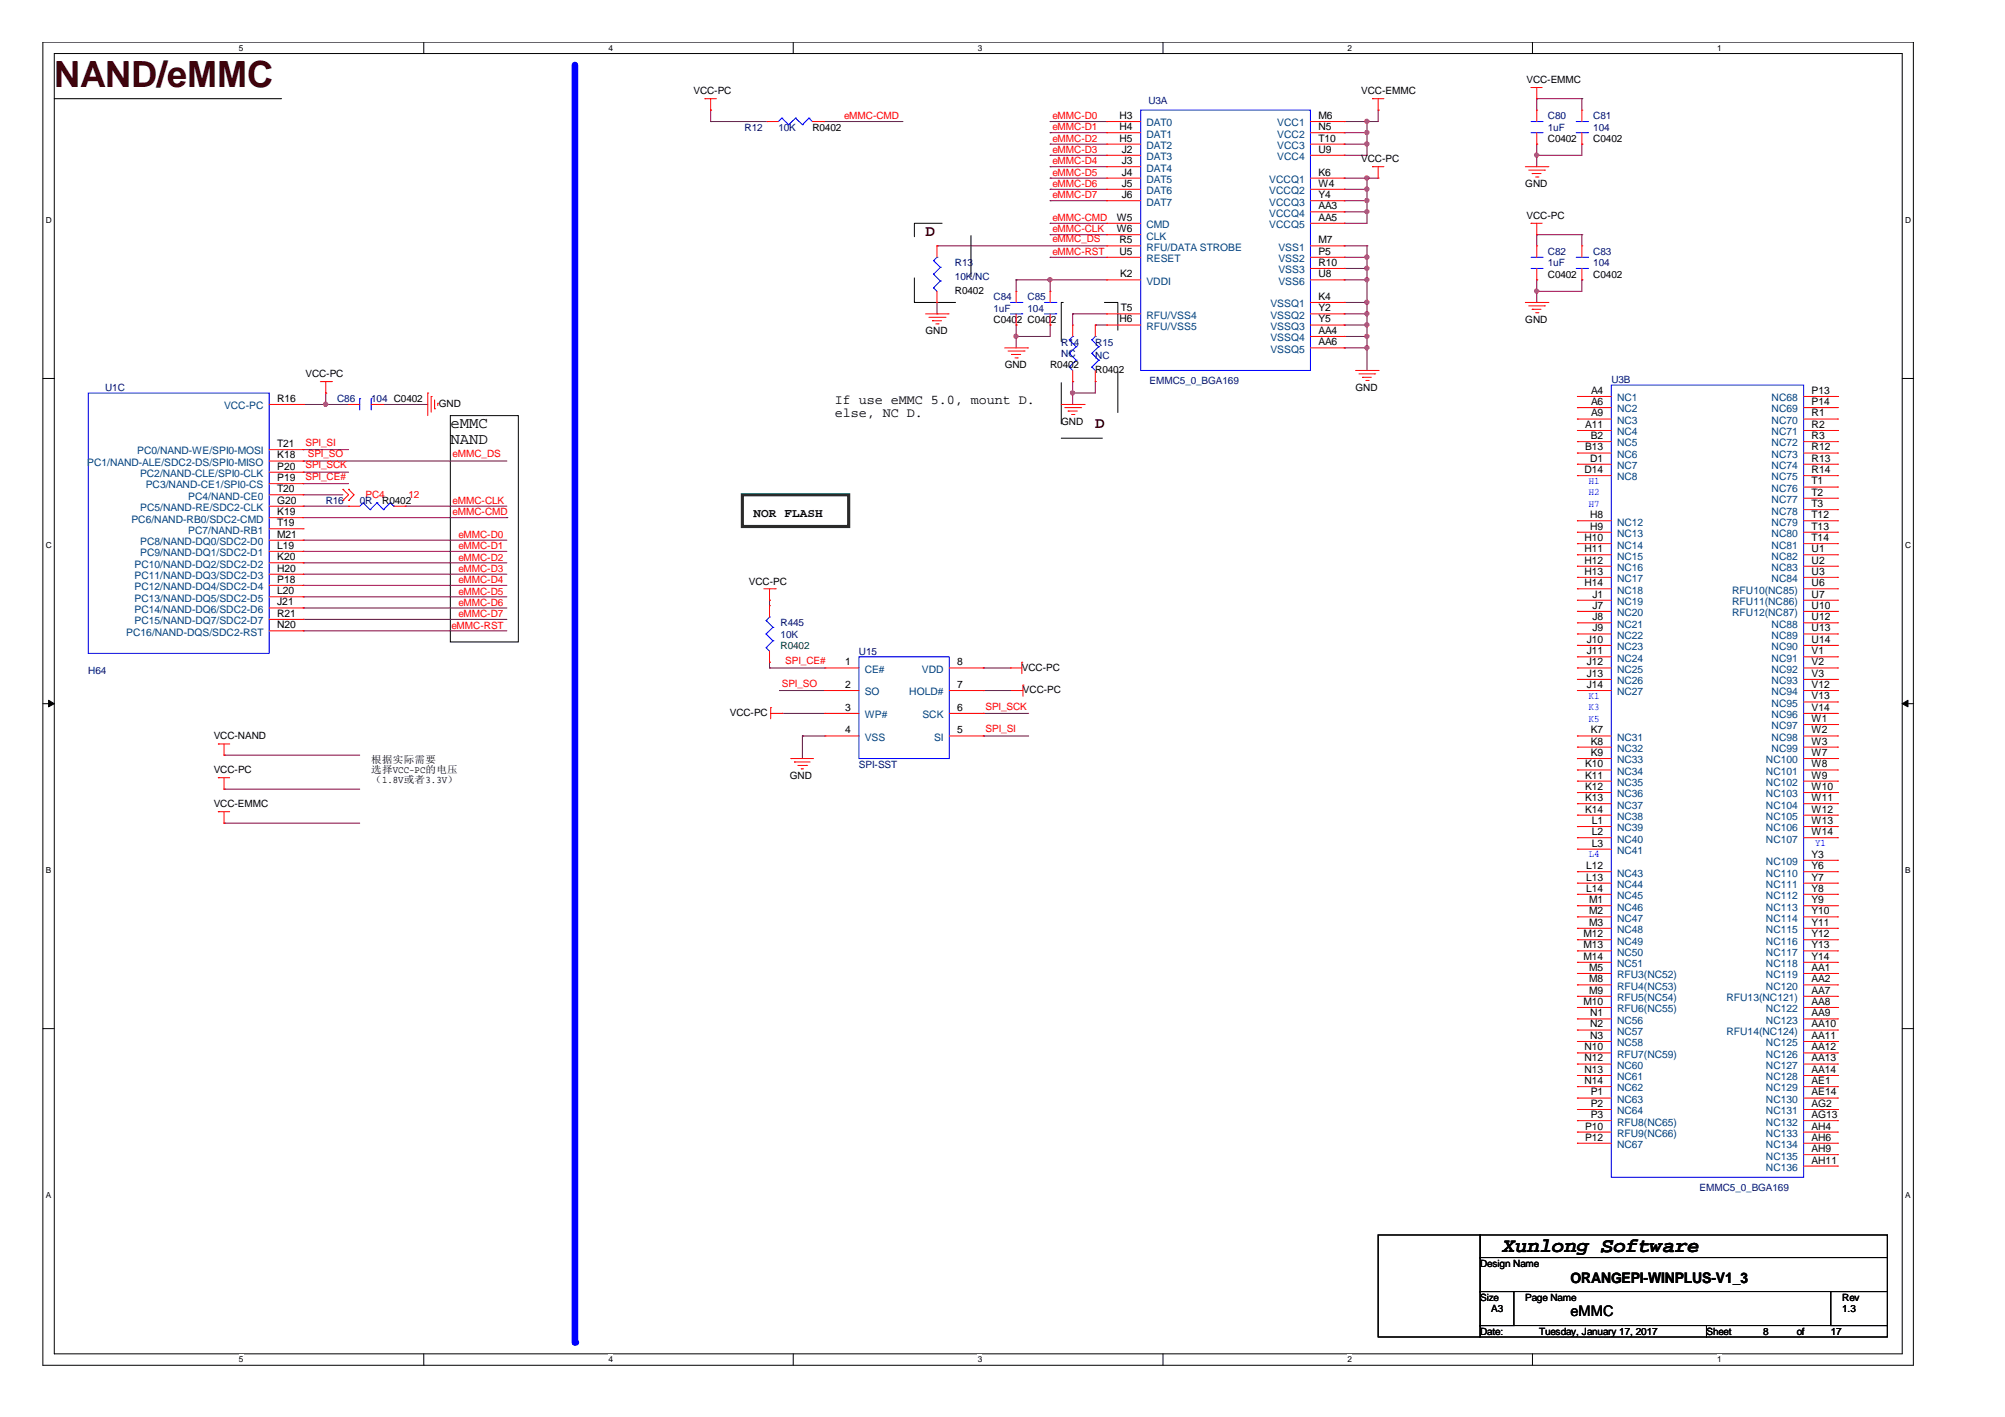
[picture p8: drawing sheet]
<svg xmlns="http://www.w3.org/2000/svg" width="297mm" height="210mm" viewBox="0 0 297 210" stroke-linecap="round" stroke-linejoin="round" font-family="sans-serif">
<path d="M6.3 6.2h277.2v196h-277.2zM8 7.9h273.8v192.6h-273.8z" fill="none" stroke="#000" stroke-width=".15"/>
<g fill="#fff">
<path d="M35.4 6.4h.6v1.4h-.6z"/>
<path d="M35.4 200.7h.6v1.4h-.6z"/>
</g>
<path d="M62.8 6.2v1.7M62.8 200.5v1.7" fill="none" stroke="#000" stroke-width=".15"/>
<g fill="#fff">
<path d="M90.1 6.4h.7v1.4h-.7z"/>
<path d="M90.1 200.7h.7v1.4h-.7z"/>
</g>
<path d="M117.5 6.2v1.7M117.5 200.5v1.7" fill="none" stroke="#000" stroke-width=".15"/>
<g fill="#fff">
<path d="M144.9 6.4h.6v1.4h-.6z"/>
<path d="M144.9 200.7h.6v1.4h-.6z"/>
</g>
<path d="M172.3 6.2v1.7M172.3 200.5v1.7" fill="none" stroke="#000" stroke-width=".15"/>
<g fill="#fff">
<path d="M199.6 6.4h.7v1.4h-.7z"/>
<path d="M199.6 200.7h.7v1.4h-.7z"/>
</g>
<path d="M227 6.2v1.7M227 200.5v1.7" fill="none" stroke="#000" stroke-width=".15"/>
<g fill="#fff">
<path d="M254.4 6.4h.6v1.4h-.6z"/>
<path d="M254.4 200.7h.6v1.4h-.6z"/>
<path d="M6.8 31.9h.8v1.4h-.8z"/>
<path d="M282.2 31.9h.9v1.4h-.9z"/>
<path d="M6.8 80.1h.8v1.4h-.8z"/>
<path d="M282.2 80.1h.9v1.4h-.9z"/>
</g>
<path d="M6.3 56.1h1.7M281.8 56.1h1.7" fill="none" stroke="#000" stroke-width=".15"/>
<g fill="#fff">
<path d="M6.8 128.2h.7v1.4h-.7z"/>
<path d="M282.2 128.2h.8v1.4h-.8z"/>
</g>
<path d="M6.3 104.2h1.7M281.8 104.2h1.7" fill="none" stroke="#000" stroke-width=".15"/>
<g fill="#000" stroke="#000" stroke-width=".15">
<path d="M7.2 103.7l.8 .5-.8 .5z" fill-rule="evenodd"/>
<path d="M281.8 104.2l.9-.5v1z" fill-rule="evenodd"/>
</g>
<g fill="#fff">
<path d="M6.8 176.4h.7v1.4h-.7z"/>
<path d="M282.2 176.4h.8v1.4h-.8z"/>
</g>
<path d="M6.3 152.4h1.7M281.8 152.4h1.7" fill="none" stroke="#000" stroke-width=".15"/>
<path d="M85.2 9.6v189.3" fill="none" stroke="#00f" stroke-width=".97"/>
<circle cx="85.2" cy="198.9" r=".49" fill="#00f"/>
<path d="M8 14.6h33.6M41.6 14.6h.1M66.7 61.6h10.1v33.5h-10.1zM204.2 182.9h15.1v15.1h-15.1zM219.3 182.9h60.3v3.4h-60.3zM219.3 186.3h60.3v5h-60.3zM219.3 191.3h5v5.1h-5zM219.3 196.4h33.5v1.6h-33.5zM252.8 196.4h26.8v1.6h-26.8zM271.2 191.3h8.4v5.1h-8.4z" fill="none" stroke="#000" stroke-width=".15"/>
<path d="M135.5 33.1h8.3v11.7h-8.3zM157.2 44.8h8.4v20.1h-8.4z" fill="none" stroke="#000" stroke-width=".15" stroke-dasharray="6.1 6.1"/>
<path d="M110 73.3h15.7v4.7h-15.7z" fill="none" stroke="#008000" stroke-width=".47"/>
<g fill="none" stroke="#800040" stroke-width=".15">
<path d="M105.3 16.3h.1M105.3 18h.1M105.3 18h8.4M105.3 16.3v1.7M122 18h.1M122 18h11.8M155.6 18h.1M155.6 19.7h.1M155.6 18h8.4M155.6 19.7h8.4M199.1 18h.1M199.1 19.7h.1"/>
<path d="M199.1 19.7h3.4M202.5 18h.1M202.5 19.7h.1M202.5 18v5h-3.4M204.2 16.3h.1M204.2 16.3v1.7h-5.1M227.7 14.6h.1M227.7 14.6v1.7M227.7 14.6h6.7M234.4 14.6h.1M234.4 14.6v1.7M138.8 36.4h.1"/>
<path d="M138.8 36.4h25.2M155.6 21.4h.1M155.6 23h.1M155.6 24.7h.1M155.6 26.4h.1M155.6 28h.1M155.6 29.7h.1M155.6 33.1h.1M155.6 34.8h.1M155.6 38.1h.1M155.6 34.8h8.4M155.6 21.4h8.4"/>
<path d="M155.6 23h8.4M155.6 28h8.4M155.6 29.7h8.4M155.6 33.1h8.4M155.6 38.1h8.4M155.6 24.7h8.4M155.6 26.4h8.4M199.1 21.4h.1M199.1 23h.1M199.1 28h.1M199.1 29.7h.1M199.1 31.4h.1"/>
<path d="M199.1 33.1h.1M199.1 36.4h.1M199.1 38.1h.1M199.1 39.8h.1M199.1 26.4h.1M199.1 21.4h3.4M199.1 28h3.4M199.1 29.7h3.4M199.1 31.4h3.4M199.1 36.4h3.4M199.1 38.1h3.4M199.1 39.8h3.4"/>
<path d="M199.1 26.4h5.1M202.5 21.4h.1M202.5 26.4h.1M202.5 28h.1M202.5 29.7h.1M202.5 31.4h.1M202.5 36.4h.1M202.5 39.8h.1M202.5 38.1h.1M202.5 26.4v6.7h-3.4M202.5 36.4v18.5M227.7 34.8h.1"/>
<path d="M227.7 23h.1M227.7 21.4h.1M227.7 21.4v3.3M227.7 34.8v1.6M227.7 34.8h6.7M234.4 34.8h.1M234.4 21.4h.1M234.4 21.4v1.6h-6.7M234.4 34.8v1.6M44.9 59.9h.1M44.9 59.9h6.7M48.3 59.9h.1"/>
<path d="M48.3 58.2h.1M48.3 58.2v1.7M56.6 59.9h.1M56.6 59.9h6.8M138.8 46.5h.1M138.8 44.8v1.7M150.5 49.8h.1M150.5 48.1h.1M150.5 41.5h.1M150.5 41.5h13.5M150.5 41.5v1.7M150.5 48.1v3.4"/>
<path d="M155.6 41.5h.1M155.6 48.1h.1M155.6 48.1v1.7h-5.1M155.6 41.5v1.7M158.9 46.5h.1M158.9 58.2h.1M158.9 56.5h.1M158.9 46.5h5.1M158.9 46.5v1.6M158.9 56.5v3.4M162.3 48.1h.1M162.3 56.5h.1"/>
<path d="M162.3 48.1h1.7M162.3 56.5v1.7h-3.4M199.1 41.5h.1M199.1 44.8h.1M199.1 46.5h.1M199.1 48.1h.1M199.1 49.8h.1M199.1 51.5h.1M199.1 41.5h3.4M199.1 44.8h3.4M199.1 46.5h3.4M199.1 48.1h3.4"/>
<path d="M199.1 49.8h3.4M199.1 51.5h3.4M202.5 51.5h.1M202.5 41.5h.1M202.5 49.8h.1M202.5 46.5h.1M202.5 48.1h.1M202.5 44.8h.1M227.7 43.2h.1M227.7 41.5h.1M227.7 41.5v3.3M234.4 41.5h.1"/>
<path d="M234.4 41.5v1.7h-6.7M44.9 68.3h.1M44.9 75h.1M44.9 73.3h.1M44.9 66.6h.1M44.9 69.9h.1M44.9 71.6h.1M44.9 68.3h30.2M44.9 75h6.7M44.9 76.7h30.2M44.9 73.3h5.9M44.9 66.6h6.7"/>
<path d="M44.9 69.9h6.7M44.9 71.6h6.7M60 75h.1M60 75h15.1M75.1 76.7h.1M44.9 85.1h.1M44.9 83.4h.1M44.9 81.7h.1M44.9 80h.1M44.9 91.8h.1M44.9 90.1h.1M44.9 88.4h.1"/>
<path d="M44.9 86.7h.1M44.9 93.4h.1M44.9 85.1h30.2M44.9 83.4h30.2M44.9 81.7h30.2M44.9 80h30.2M44.9 91.8h30.2M44.9 90.1h30.2M44.9 88.4h30.2M44.9 86.7h30.2M44.9 93.4h30.2M114 98.9h.1"/>
<path d="M114 98.1h.1M114 88.9h.1M114 98.9h8.2M114 88.9v.8M114 98.1v.8M145.7 98.9h.1M145.7 98.9h4M33.2 111.9h.1M33.2 116.9h.1M33.2 111.9h20.1M33.2 116.9h20.1M115.5 102.3h.1"/>
<path d="M115.5 102.3h6.7M115.8 105.7h.1M115.8 105.7h6.4M118.9 109h.1M118.9 109h3.3M118.9 109v3.4M145.7 109h.1M145.7 105.7h.1M145.7 102.3h.1M145.7 109h6.7M145.7 105.7h6.7M145.7 102.3h4.2"/>
<path d="M33.2 121.9h.1M33.2 121.9h20.1"/>
</g>
<g fill="#f0f" stroke="#f0f" stroke-width=".15">
<circle cx="227.6" cy="43.1" r=".32"/>
<circle cx="48.2" cy="59.9" r=".32"/>
<circle cx="202.5" cy="18" r=".32"/>
<circle cx="202.5" cy="26.4" r=".32"/>
<circle cx="202.5" cy="29.7" r=".32"/>
<circle cx="202.5" cy="28" r=".32"/>
<circle cx="202.5" cy="31.4" r=".32"/>
<circle cx="202.5" cy="51.5" r=".32"/>
<circle cx="202.5" cy="44.8" r=".32"/>
<circle cx="202.5" cy="41.4" r=".32"/>
<circle cx="202.5" cy="48.1" r=".32"/>
<circle cx="202.5" cy="46.5" r=".32"/>
<circle cx="155.6" cy="41.4" r=".32"/>
<circle cx="150.5" cy="49.8" r=".32"/>
<circle cx="158.9" cy="58.2" r=".32"/>
<circle cx="202.5" cy="39.7" r=".32"/>
<circle cx="202.5" cy="38.1" r=".32"/>
<circle cx="202.5" cy="49.8" r=".32"/>
<circle cx="202.5" cy="21.3" r=".32"/>
<circle cx="202.5" cy="19.6" r=".32"/>
<circle cx="227.6" cy="23" r=".32"/>
</g>
<g fill="none" stroke="#f00" stroke-width=".15">
<path d="M104.4 14.6h.1M104.4 14.6h1.7M105.3 16.3h.1M105.3 14.6v1.7M113.7 18h.1M113.7 18h1.6M120.4 18h1.6M122 18h.1M164 18h.1M164 19.7h.1M164 18h5M164 19.7h5"/>
<path d="M194.1 18h5M194.1 19.7h5M199.1 18h.1M199.1 19.7h.1M203.3 14.6h.1M203.3 14.6h1.7M204.2 16.3h.1M204.2 14.6v1.7M226.8 13h.1M226.8 13h1.7M227.7 14.6h.1M227.7 16.3h.1"/>
<path d="M227.7 13v1.6M227.7 16.3v1.7M227.7 19.7v1.7M234.4 16.3h.1M234.4 16.3v1.7M234.4 19.7v1.7M138.8 36.4h.1M138.8 36.4v1.7M164 21.4h.1M164 23h.1M164 24.7h.1M164 26.4h.1"/>
<path d="M164 28h.1M164 29.7h.1M164 36.4h.1M164 38.1h.1M164 33.1h.1M164 34.8h.1M164 33.1h5M164 24.7h5M164 21.4h5M164 23h5M164 26.4h5M164 28h5"/>
<path d="M164 29.7h5M164 36.4h5M164 38.1h5M164 34.8h5M194.1 33.1h5M194.1 21.4h5M194.1 23h5M194.1 26.4h5M194.1 28h5M194.1 29.7h5M194.1 36.4h5M194.1 38.1h5"/>
<path d="M194.1 39.8h5M194.1 31.4h5M199.1 26.4h.1M199.1 36.4h.1M199.1 38.1h.1M199.1 39.8h.1M199.1 21.4h.1M199.1 23h.1M199.1 28h.1M199.1 29.7h.1M199.1 31.4h.1M199.1 33.1h.1"/>
<path d="M203.3 24.7h.1M203.3 24.7h1.7M204.2 26.4h.1M204.2 24.7v1.7M226 24.7h3.3M226.5 25.2h2.3M226.8 33.1h.1M226.8 33.1h1.7M227 25.7h.1M227 25.7h1.3M227.5 26.2h.3M227.7 34.8h.1"/>
<path d="M227.7 21.4h.1M227.7 36.4h.1M227.7 33.1v1.7M227.7 36.4v1.7M227.7 39.8v1.7M227.8 26.2h.1M228.8 25.2h.1M229.3 24.7h.1M234.4 21.4h.1M234.4 36.4h.1M234.4 36.4v1.7M234.4 39.8v1.7"/>
<path d="M39.9 59.9h5M44.9 59.9h.1M47.5 56.5h1.6M48.3 58.2h.1M48.3 56.5v1.7M49.1 56.5h.1M51.6 59.9h.1M51.6 59.9h1.7M55 59.9h1.6M56.6 59.9h.1M63.4 58.2h.1M63.4 58.2v3.4"/>
<path d="M63.9 58.7h.1M63.9 58.7v2.4M64.4 59.2v1.4M64.9 59.7h.1M64.9 59.7v.4M137.1 46.5h3.4M137.6 47h2.4M138.1 47.5h.1M138.1 47.5h1.4M138.6 48h.4M138.8 44.8h.1M138.8 43.2v1.6"/>
<path d="M139 48h.1M140 47h.1M140.5 46.5h.1M148.8 51.5h3.4M149.4 52h2.3M149.9 52.5h.1M149.9 52.5h1.3M150.4 53h.3M150.5 48.1h.1M150.5 43.2h.1M150.5 43.2v1.6M150.5 46.5v1.6"/>
<path d="M150.7 53h.1M151.7 52h.1M152.2 51.5h.1M155.6 48.1h.1M155.6 43.2h.1M155.6 43.2v1.6M155.6 46.5v1.6M157.2 59.9h3.4M158.9 56.5h.1M158.9 48.1h.1M158.9 48.1v1.7M158.9 54.9v1.6"/>
<path d="M160.6 59.9h.1M162.3 56.5h.1M162.3 48.1h.1M162.3 48.1v1.7M162.3 54.9v1.6M164 41.5h.1M164 48.1h.1M164 46.5h.1M164 46.5h5M164 41.5h5M164 48.1h5M194.1 44.8h5"/>
<path d="M194.1 51.5h5M194.1 46.5h5M194.1 41.5h5M194.1 48.1h5M194.1 49.8h5M199.1 44.8h.1M199.1 41.5h.1M199.1 46.5h.1M199.1 48.1h.1M199.1 49.8h.1M199.1 51.5h.1M200.8 54.9h3.4"/>
<path d="M201.3 55.4h2.4M201.8 55.9h.1M201.8 55.9h1.4M202.4 56.4h.3M202.7 56.4h.1M203.7 55.4h.1M204.2 54.9h.1M226 44.8h3.3M226.5 45.3h2.3M227 45.8h.1M227 45.8h1.3M227.5 46.3h.3"/>
<path d="M227.7 41.5h.1M227.8 46.3h.1M228.8 45.3h.1M229.3 44.8h.1M233.7 58.7h.1M233.7 58.7h5M234.4 41.5h.1M267.2 58.7h5M272.2 58.7h.1M39.9 71.6h5M39.9 73.3h5M39.9 75h5"/>
<path d="M39.9 76.7h5M39.9 78.3h5M39.9 66.6h5M39.9 68.3h5M39.9 69.9h5M44.9 71.6h.1M44.9 73.3h.1M44.9 75h.1M44.9 76.7h.1M44.9 78.3h.1M44.9 66.6h.1M44.9 68.3h.1"/>
<path d="M44.9 69.9h.1M50.8 72.5h.1M50.8 74.1h.1M50.8 72.5l.8 .8-.8 .8M51.6 72.5h.1M51.6 74.1h.1M51.6 75h.1M51.6 72.5l.9 .8-.9 .8M51.6 75h1.7M58.3 75h1.7M60 75h.1M64.4 60.6h.1"/>
<path d="M157.7 60.4h2.4M158.2 60.9h.1M158.2 60.9h1.4M158.7 61.4h.4M159.1 61.4h.1M160.1 60.4h.1M233.7 60.4h.1M233.7 62.1h.1M233.7 63.8h.1M233.7 65.4h.1M233.7 67.1h.1M233.7 68.8h.1"/>
<path d="M233.7 70.5h.1M233.7 77.1h.1M233.7 78.8h.1M233.7 60.4h5M233.7 62.1h5M233.7 63.8h5M233.7 65.4h5M233.7 67.1h5M233.7 68.8h5M233.7 70.5h5M233.7 77.1h5M233.7 78.8h5"/>
<path d="M267.2 60.4h5M267.2 62.1h5M267.2 63.8h5M267.2 65.4h5M267.2 67.1h5M267.2 68.8h5M267.2 70.5h5M267.2 77.1h5M267.2 78.8h5M267.2 72.2h5M267.2 73.8h5M267.2 75.5h5"/>
<path d="M272.2 60.4h.1M272.2 62.1h.1M272.2 63.8h.1M272.2 65.4h.1M272.2 67.1h.1M272.2 68.8h.1M272.2 70.5h.1M272.2 72.2h.1M272.2 73.8h.1M272.2 75.5h.1M272.2 77.1h.1M272.2 78.8h.1"/>
<path d="M39.9 80h5M39.9 81.7h5M39.9 83.4h5M39.9 85.1h5M39.9 86.7h5M39.9 88.4h5M39.9 90.1h5M39.9 91.8h5M39.9 93.4h5M44.9 80h.1M44.9 81.7h.1M44.9 83.4h.1"/>
<path d="M44.9 85.1h.1M44.9 86.7h.1M44.9 88.4h.1M44.9 90.1h.1M44.9 91.8h.1M44.9 93.4h.1M113.2 87.2h1.7M114 88.9h.1M114 98.1h.1M114 89.7h.1M114 87.2v1.7M114 89.7v1.7"/>
<path d="M114 96.4v1.7M114.9 87.2h.1M122.2 98.9h.1M122.2 98.9h5.1M140.6 98.9h5.1M145.7 98.9h.1M149.7 98.9h.1M149.7 98.9h1.7M151.4 98.1h.1M151.4 98.1v1.7M233.7 80.5h.1M233.7 82.2h.1"/>
<path d="M233.7 83.9h.1M233.7 85.5h.1M233.7 87.2h.1M233.7 88.9h.1M233.7 90.6h.1M233.7 92.3h.1M233.7 93.9h.1M233.7 95.6h.1M233.7 97.3h.1M233.7 98.9h.1M233.7 98.9h5M233.7 87.2h5"/>
<path d="M233.7 80.5h5M233.7 82.2h5M233.7 83.9h5M233.7 85.5h5M233.7 88.9h5M233.7 90.6h5M233.7 92.3h5M233.7 93.9h5M233.7 95.6h5M233.7 97.3h5M267.2 98.9h5M267.2 87.2h5"/>
<path d="M267.2 80.5h5M267.2 82.2h5M267.2 83.9h5M267.2 85.5h5M267.2 88.9h5M267.2 90.6h5M267.2 92.3h5M267.2 93.9h5M267.2 95.6h5M267.2 97.3h5M272.2 80.5h.1M272.2 82.2h.1"/>
<path d="M272.2 83.9h.1M272.2 85.5h.1M272.2 87.2h.1M272.2 88.9h.1M272.2 90.6h.1M272.2 92.3h.1M272.2 93.9h.1M272.2 95.6h.1M272.2 97.3h.1M272.2 98.9h.1M32.3 110.2h.1M32.3 115.2h.1"/>
<path d="M32.3 110.2h1.7M32.3 115.2h1.7M33.2 111.9h.1M33.2 116.9h.1M33.2 110.2v1.7M33.2 115.2v1.7M114.2 104.8h.1M114.2 105.7h1.6M114.2 104.8v1.7M115.8 105.7h.1M117.2 112.4h.1M117.2 112.4h3.3"/>
<path d="M117.7 112.9h.1M117.7 112.9h2.3M118.2 113.4h1.3M118.7 113.9h.1M118.7 113.9h.3M119.5 113.4h.1M122.2 102.3h.1M122.2 105.7h.1M122.2 109h.1M122.2 102.3h5.1M122.2 105.7h5.1M122.2 109h5.1"/>
<path d="M140.6 102.3h5.1M140.6 105.7h5.1M140.6 109h5.1M145.7 109h.1M145.7 105.7h.1M145.7 102.3h.1M149.9 102.3h.1M149.9 102.3h1.7M151.6 101.5h.1M151.6 101.5v1.6M233.7 100.6h.1M233.7 102.3h.1"/>
<path d="M233.7 109h.1M233.7 110.7h.1M233.7 112.4h.1M233.7 114.1h.1M233.7 115.7h.1M233.7 117.4h.1M233.7 119.1h.1M233.7 112.4h5M233.7 102.3h5M233.7 100.6h5M233.7 109h5M233.7 110.7h5"/>
<path d="M233.7 114.1h5M233.7 115.7h5M233.7 117.4h5M233.7 119.1h5M267.2 112.4h5M267.2 102.3h5M267.2 105.7h5M267.2 100.6h5M267.2 109h5M267.2 110.7h5M267.2 114.1h5M267.2 115.7h5"/>
<path d="M267.2 117.4h5M267.2 119.1h5M267.2 104h5M267.2 107.3h5M272.2 100.6h.1M272.2 102.3h.1M272.2 104h.1M272.2 105.7h.1M272.2 107.3h.1M272.2 109h.1M272.2 110.7h.1M272.2 112.4h.1"/>
<path d="M272.2 114.1h.1M272.2 115.7h.1M272.2 117.4h.1M272.2 119.1h.1M32.3 120.2h.1M32.3 120.2h1.7M33.2 121.9h.1M33.2 120.2v1.7M233.7 120.7h.1M233.7 122.4h.1M233.7 124.1h.1M233.7 125.8h.1"/>
<path d="M233.7 129.1h.1M233.7 130.8h.1M233.7 132.5h.1M233.7 134.2h.1M233.7 135.8h.1M233.7 137.5h.1M233.7 139.2h.1M233.7 120.7h5M233.7 122.4h5M233.7 124.1h5M233.7 125.8h5M233.7 129.1h5"/>
<path d="M233.7 130.8h5M233.7 132.5h5M233.7 134.2h5M233.7 135.8h5M233.7 137.5h5M233.7 139.2h5M267.2 120.7h5M267.2 122.4h5M267.2 124.1h5M267.2 129.1h5M267.2 130.8h5M267.2 132.5h5"/>
<path d="M267.2 134.2h5M267.2 135.8h5M267.2 137.5h5M267.2 139.2h5M267.2 127.4h5M272.2 120.7h.1M272.2 122.4h.1M272.2 124.1h.1M272.2 127.4h.1M272.2 129.1h.1M272.2 130.8h.1M272.2 132.5h.1"/>
<path d="M272.2 134.2h.1M272.2 135.8h.1M272.2 137.5h.1M272.2 139.2h.1M233.7 140.9h.1M233.7 142.6h.1M233.7 144.2h.1M233.7 145.9h.1M233.7 147.6h.1M233.7 149.2h.1M233.7 150.9h.1M233.7 152.6h.1"/>
<path d="M233.7 154.3h.1M233.7 156h.1M233.7 157.6h.1M233.7 159.3h.1M233.7 140.9h5M233.7 142.6h5M233.7 144.2h5M233.7 145.9h5M233.7 147.6h5M233.7 149.2h5M233.7 150.9h5M233.7 152.6h5"/>
<path d="M233.7 154.3h5M233.7 156h5M233.7 157.6h5M233.7 159.3h5M267.2 140.9h5M267.2 142.6h5M267.2 144.2h5M267.2 145.9h5M267.2 147.6h5M267.2 149.2h5M267.2 150.9h5M267.2 152.6h5"/>
<path d="M267.2 154.3h5M267.2 156h5M267.2 157.6h5M267.2 159.3h5M272.2 140.9h.1M272.2 142.6h.1M272.2 144.2h.1M272.2 145.9h.1M272.2 147.6h.1M272.2 149.2h.1M272.2 150.9h.1M272.2 152.6h.1"/>
<path d="M272.2 154.3h.1M272.2 156h.1M272.2 157.6h.1M272.2 159.3h.1M233.7 161h.1M233.7 162.7h.1M233.7 164.4h.1M233.7 166h.1M233.7 167.7h.1M233.7 169.3h.1M233.7 161h5M233.7 162.7h5"/>
<path d="M233.7 164.4h5M233.7 166h5M233.7 167.7h5M233.7 169.3h5M267.2 161h5M267.2 162.7h5M267.2 164.4h5M267.2 166h5M267.2 167.7h5M267.2 169.3h5M267.2 171h5M267.2 172.7h5"/>
<path d="M272.2 161h.1M272.2 162.7h.1M272.2 164.4h.1M272.2 166h.1M272.2 167.7h.1M272.2 169.3h.1M272.2 171h.1M272.2 172.7h.1"/>
</g>
<g fill="none" stroke="#00f" stroke-width=".15">
<path d="M115.8 17.5h.1M115.8 17.5l-.5 .5M115.8 17.5l1 1M116.8 18.5h.1M117.9 17.5h.1M117.9 17.5l-1.1 1M117.9 17.5l1 1M118.9 18.5h.1M119.8 17.5h.1M119.8 17.5l-.9 1M119.8 17.5l.6 .5M120.4 18h.1"/>
<path d="M169 16.3h25.1v38.6h-25.1zM226.8 19.7h1.7M226.8 18h1.7M228.5 19.7h.1M228.5 18h.1M233.5 19.7h1.7M233.5 18h1.7M235.2 19.7h.1M235.2 18h.1M138.3 38.6h.1M138.3 38.6l1 1M138.8 38.1h.1"/>
<path d="M138.8 38.1l-.5 .5M139.3 39.6h.1M139.3 39.6l-1 1M226.8 39.8h1.7M226.8 38.1h1.7M228.5 39.8h.1M228.5 38.1h.1M233.5 39.8h1.7M233.5 38.1h1.7M235.2 39.8h.1M235.2 38.1h.1M13.1 58.2h26.8v38.6h-26.8z"/>
<path d="M53.3 59.1h.1M53.3 59.1v1.6M55 59.1h.1M55 59.1v1.6M138.3 42.6h.1M138.3 40.6h.1M138.3 42.6l.5 .6M138.3 40.6l1 1M139.3 41.6h.1M139.3 41.6l-1 1M149.7 46.5h1.7M149.7 44.8h1.7"/>
<path d="M151.4 46.5h.1M151.4 44.8h.1M154.7 46.5h1.7M154.7 44.8h1.7M156.4 46.5h.1M156.4 44.8h.1M158.4 54.4h.1M158.4 52.3h.1M158.4 50.3h.1M158.4 54.4l.5 .5M158.4 52.3l1 1.1M158.4 50.3l1 1.1"/>
<path d="M158.9 49.8h.1M158.9 49.8l-.5 .5M159.4 53.4h.1M159.4 51.4h.1M159.4 53.4l-1 1M159.4 51.4l-1 .9M161.8 54.4h.1M161.8 52.3h.1M161.8 50.3h.1M161.8 54.4l.5 .5M161.8 52.3l1 1.1M161.8 50.3l1 1.1"/>
<path d="M162.3 49.8h.1M162.3 49.8l-.5 .5M162.8 53.4h.1M162.8 51.4h.1M162.8 53.4l-1 1M162.8 51.4l-1 .9M238.7 57h28.5v117.4h-28.5zM53.8 74.5h.1M53.8 74.5l-.5 .5M53.8 74.5l1 1M54.8 75.5h.1M55.8 74.5h.1"/>
<path d="M55.8 74.5l-1 1M55.8 74.5l1 1M56.8 75.5h.1M57.8 74.5h.1M57.8 74.5l-1 1M57.8 74.5l.5 .5M58.3 75h.1M113.5 95.9h.1M113.5 93.9h.1M113.5 91.9h.1M113.5 95.9l.5 .5M113.5 93.9l1 1"/>
<path d="M113.5 91.9l1 1M114 91.4h.1M114 91.4l-.5 .5M114.5 94.9h.1M114.5 92.9h.1M114.5 94.9l-1 1M114.5 92.9l-1 1M127.3 97.3h13.3v15.1h-13.3z"/>
</g>
<text font-size="5.3" fill="#400000" x="8" y="12.8">NAND/eMMC</text>
<text font-size="3" x="222.6" y="185.5">Xunlong Software</text>
<g font-size="2.3" fill="#400000">
<text x="137.1" y="35">D</text>
<text x="162.3" y="63.5">D</text>
</g>
<g font-size="2.3">
<text x="66.7" y="63.5">eMMC</text>
<text x="66.7" y="65.8">NAND</text>
</g>
<g font-size="2.2">
<text x="232.7" y="190">ORANGEPI-WINPLUS-V1_3</text>
<text x="232.7" y="195">eMMC</text>
</g>
<g font-size="2">
<text x="123.7" y="59.8">If use eMMC 5.0, mount D.</text>
<text x="123.7" y="61.8">else, NC D.</text>
</g>
<text font-size="1.8" x="111.6" y="76.5">NOR FLASH</text>
<g font-size="1.5">
<text x="102.7" y="14">VCC-PC</text>
<text x="165.9" y="17.6">H3</text>
<text x="195.3" y="17.6">M6</text>
<text x="201.7" y="14">VCC-EMMC</text>
<text x="226.1" y="12.3">VCC-EMMC</text>
<text x="120.4" y="19.4">R0402</text>
<text x="165.9" y="19.3">H4</text>
<text x="165.9" y="21">H5</text>
<text x="166.2" y="22.6">J2</text>
<text x="195.3" y="19.3">N5</text>
<text x="195.3" y="21">T10</text>
<text x="195.3" y="22.6">U9</text>
<text x="229.3" y="21">C0402</text>
<text x="236.1" y="21">C0402</text>
<text x="166.2" y="24.3">J3</text>
<text x="166.2" y="26">J4</text>
<text x="166.2" y="27.7">J5</text>
<text x="166.2" y="29.4">J6</text>
<text x="195.3" y="26">K6</text>
<text x="195.3" y="27.7">W4</text>
<text x="195.3" y="29.4">Y4</text>
<text x="201.7" y="24">VCC-PC</text>
<text x="226" y="27.7">GND</text>
<text x="165.4" y="32.7">W5</text>
<text x="165.4" y="34.4">W6</text>
<text x="195.3" y="31">AA3</text>
<text x="195.3" y="32.7">AA5</text>
<text x="226.1" y="32.4">VCC-PC</text>
<text x="165.9" y="36">R5</text>
<text x="165.9" y="37.7">U5</text>
<text x="165.9" y="41.1">K2</text>
<text x="195.3" y="36">M7</text>
<text x="195.3" y="37.7">P5</text>
<text x="195.3" y="39.4">R10</text>
<text x="195.3" y="41.1">U8</text>
<text x="229.3" y="41.1">C0402</text>
<text x="236.1" y="41.1">C0402</text>
<text x="141.5" y="43.5">R0402</text>
<text x="147.2" y="47.9">C0402 C0402</text>
<text x="165.9" y="47.8">H6</text>
<text x="166.1" y="46.1">T5</text>
<text x="195.3" y="44.4">K4</text>
<text x="195.3" y="46.1">Y2</text>
<text x="195.3" y="47.8">Y5</text>
<text x="226" y="47.9">GND</text>
<text x="137.1" y="49.5">GND</text>
<text x="195.3" y="49.5">AA4</text>
<text x="195.3" y="51.2">AA6</text>
<text x="41.1" y="59.5">R16</text>
<text x="45.3" y="55.9">VCC-PC</text>
<text x="148.8" y="54.5">GND</text>
<text x="155.6" y="54.5">R0402</text>
<text x="162.3" y="55.2">R0402</text>
<text x="200.8" y="57.9">GND</text>
<text x="235.7" y="58.3">A4</text>
<text x="268.4" y="58.3">P13</text>
<text x="65" y="60.3">GND</text>
<text x="157.2" y="62.9">GND</text>
<text x="234.9" y="63.4">A11</text>
<text x="235.7" y="65">B2</text>
<text x="235.7" y="60">A6</text>
<text x="235.7" y="61.7">A9</text>
<text x="268.4" y="60">P14</text>
<text x="268.4" y="61.7">R1</text>
<text x="268.4" y="63.4">R2</text>
<text x="268.4" y="65">R3</text>
<text x="41.1" y="66.2">T21</text>
<text x="41.1" y="69.6">P20</text>
<text x="41.1" y="71.3">P19</text>
<text x="41.1" y="67.9">K18</text>
<text x="234.7" y="70.1">D14</text>
<text x="234.8" y="66.7">B13</text>
<text x="235.6" y="68.4">D1</text>
<text x="268.4" y="66.7">R12</text>
<text x="268.4" y="68.4">R13</text>
<text x="268.4" y="70.1">R14</text>
<text x="268.4" y="71.8">T1</text>
<text x="41.1" y="74.6">G20</text>
<text x="41.1" y="72.9">T20</text>
<text x="41.1" y="76.3">K19</text>
<text x="41.1" y="77.9">T19</text>
<text x="56.6" y="74.6">R0402</text>
<text x="235.6" y="76.8">H8</text>
<text x="268.4" y="73.4">T2</text>
<text x="268.4" y="75.1">T3</text>
<text x="268.4" y="76.8">T12</text>
<text x="41.1" y="79.6">M21</text>
<text x="41.1" y="81.3">L19</text>
<text x="41.1" y="83">K20</text>
<text x="234.7" y="80.2">H10</text>
<text x="234.7" y="81.8">H11</text>
<text x="234.7" y="83.5">H12</text>
<text x="235.6" y="78.5">H9</text>
<text x="268.4" y="78.5">T13</text>
<text x="268.4" y="80.2">T14</text>
<text x="268.4" y="81.8">U1</text>
<text x="268.4" y="83.5">U2</text>
<text x="41.1" y="84.7">H20</text>
<text x="41.1" y="86.3">P18</text>
<text x="41.1" y="88">L20</text>
<text x="41.1" y="89.7">J21</text>
<text x="111" y="86.6">VCC-PC</text>
<text x="234.7" y="85.1">H13</text>
<text x="234.7" y="86.8">H14</text>
<text x="235.9" y="88.5">J1</text>
<text x="268.4" y="85.1">U3</text>
<text x="268.4" y="86.8">U6</text>
<text x="268.4" y="88.5">U7</text>
<text x="41.1" y="91.4">R21</text>
<text x="41.1" y="93.1">N20</text>
<text x="235.1" y="95.2">J10</text>
<text x="235.9" y="90.2">J7</text>
<text x="235.9" y="91.9">J8</text>
<text x="235.9" y="93.5">J9</text>
<text x="268.4" y="90.2">U10</text>
<text x="268.4" y="91.9">U12</text>
<text x="268.4" y="93.5">U13</text>
<text x="268.4" y="95.2">U14</text>
<text x="125.2" y="98.6">1</text>
<text x="125.2" y="101.9">2</text>
<text x="141.8" y="101.9">7</text>
<text x="141.8" y="98.6">8</text>
<text x="151.4" y="99.3">VCC-PC</text>
<text x="235.1" y="96.9">J11</text>
<text x="235.1" y="98.6">J12</text>
<text x="235.1" y="100.3">J13</text>
<text x="235.1" y="101.9">J14</text>
<text x="268.4" y="96.9">V1</text>
<text x="268.4" y="98.6">V2</text>
<text x="268.4" y="100.3">V3</text>
<text x="268.4" y="101.9">V12</text>
<text x="108.1" y="106">VCC-PC</text>
<text x="125.2" y="105.3">3</text>
<text x="141.8" y="105.3">6</text>
<text x="151.6" y="102.7">VCC-PC</text>
<text x="268.4" y="103.6">V13</text>
<text x="268.4" y="105.3">V14</text>
<text x="268.4" y="106.9">W1</text>
<text x="31.7" y="109.5">VCC-NAND</text>
<text x="55" y="113.1">根据实际需要</text>
<text x="125.2" y="108.6">4</text>
<text x="141.8" y="108.6">5</text>
<text x="234.8" y="113.7">K10</text>
<text x="235.7" y="108.6">K7</text>
<text x="235.7" y="110.3">K8</text>
<text x="235.7" y="112">K9</text>
<text x="268.4" y="108.6">W2</text>
<text x="268.4" y="110.3">W3</text>
<text x="268.4" y="112">W7</text>
<text x="268.4" y="113.7">W8</text>
<text x="31.7" y="114.6">VCC-PC</text>
<text x="31.7" y="119.6">VCC-EMMC</text>
<text x="55" y="114.6">选择VCC-PC的电压</text>
<text x="55" y="116">（1.8V或者3.3V）</text>
<text x="117" y="115.4">GND</text>
<text x="234.8" y="115.3">K11</text>
<text x="234.8" y="117">K12</text>
<text x="234.8" y="118.7">K13</text>
<text x="268.4" y="115.3">W9</text>
<text x="268.4" y="117">W10</text>
<text x="268.4" y="118.7">W11</text>
<text x="234.8" y="120.4">K14</text>
<text x="235.8" y="122.1">L1</text>
<text x="235.8" y="123.7">L2</text>
<text x="235.8" y="125.4">L3</text>
<text x="268.4" y="120.4">W12</text>
<text x="268.4" y="122.1">W13</text>
<text x="268.4" y="123.7">W14</text>
<text x="235" y="128.7">L12</text>
<text x="235" y="130.4">L13</text>
<text x="268.4" y="127.1">Y3</text>
<text x="268.4" y="128.7">Y6</text>
<text x="268.4" y="130.4">Y7</text>
<text x="235" y="132.1">L14</text>
<text x="235.5" y="133.8">M1</text>
<text x="235.5" y="135.4">M2</text>
<text x="235.5" y="137.1">M3</text>
<text x="268.4" y="132.1">Y8</text>
<text x="268.4" y="133.8">Y9</text>
<text x="268.4" y="135.4">Y10</text>
<text x="268.4" y="137.1">Y11</text>
<text x="234.6" y="138.8">M12</text>
<text x="234.6" y="140.5">M13</text>
<text x="234.6" y="142.2">M14</text>
<text x="235.5" y="143.8">M5</text>
<text x="268.4" y="138.8">Y12</text>
<text x="268.4" y="140.5">Y13</text>
<text x="268.4" y="142.2">Y14</text>
<text x="268.4" y="143.8">AA1</text>
<text x="234.6" y="148.9">M10</text>
<text x="235.5" y="145.5">M8</text>
<text x="235.5" y="147.2">M9</text>
<text x="268.4" y="145.5">AA2</text>
<text x="268.4" y="147.2">AA7</text>
<text x="268.4" y="148.9">AA8</text>
<text x="234.7" y="155.6">N10</text>
<text x="235.6" y="150.6">N1</text>
<text x="235.6" y="152.2">N2</text>
<text x="235.6" y="153.9">N3</text>
<text x="268.4" y="150.6">AA9</text>
<text x="268.4" y="152.2">AA10</text>
<text x="268.4" y="153.9">AA11</text>
<text x="268.4" y="155.6">AA12</text>
<text x="234.7" y="157.2">N12</text>
<text x="234.7" y="158.9">N13</text>
<text x="234.7" y="160.6">N14</text>
<text x="268.4" y="157.2">AA13</text>
<text x="268.4" y="158.9">AA14</text>
<text x="268.4" y="160.6">AE1</text>
<text x="234.8" y="167.3">P10</text>
<text x="235.7" y="162.3">P1</text>
<text x="235.7" y="164">P2</text>
<text x="235.7" y="165.6">P3</text>
<text x="268.4" y="162.3">AE14</text>
<text x="268.4" y="164">AG2</text>
<text x="268.4" y="165.6">AG13</text>
<text x="268.4" y="167.3">AH4</text>
<text x="234.8" y="169">P12</text>
<text x="268.4" y="169">AH6</text>
<text x="268.4" y="170.7">AH9</text>
<text x="268.4" y="172.4">AH11</text>
<text x="219.3" y="187.6">Design Name</text>
<text x="219.3" y="192.7">Size</text>
<text x="219.3" y="197.7">Date:</text>
<text x="220.9" y="194.4">A3</text>
<text x="226" y="192.7">Page Name</text>
<text x="228" y="197.7">Tuesday, January 17, 2017</text>
<text x="252.8" y="197.7">Sheet</text>
<text x="261.2" y="197.7">8</text>
<text x="266.2" y="197.7">of</text>
<text x="271.2" y="197.7">17</text>
<text x="272.9" y="192.7">Rev</text>
<text x="272.9" y="194.4">1.3</text>
</g>
<g font-size="1.5" fill="#f00">
<text x="125.1" y="17.7">eMMC-CMD</text>
<text x="155.9" y="17.7">eMMC-D0</text>
<text x="155.9" y="19.3">eMMC-D1</text>
<text x="155.9" y="21">eMMC-D2</text>
<text x="155.9" y="22.7">eMMC-D3</text>
<text x="155.9" y="24.4">eMMC-D4</text>
<text x="155.9" y="26">eMMC-D5</text>
<text x="155.9" y="27.7">eMMC-D6</text>
<text x="155.9" y="29.4">eMMC-D7</text>
<text x="155.9" y="32.7">eMMC-CMD</text>
<text x="155.9" y="34.4">eMMC-CLK</text>
<text x="155.9" y="35.9">eMMC_DS</text>
<text x="155.9" y="37.8">eMMC-RST</text>
<text x="45.3" y="66.1">SPI_SI</text>
<text x="45.3" y="69.4">SPI_SCK</text>
<text x="45.3" y="71.1">SPI_CE#</text>
<text x="45.6" y="67.7">SPI_SO</text>
<text x="67.1" y="67.7">eMMC_DS</text>
<text x="54.1" y="73.8">PC4</text>
<text x="60.5" y="73.8">12</text>
<text x="67.1" y="76.3">eMMC-CMD</text>
<text x="67.1" y="74.6">eMMC-CLK</text>
<text x="67.9" y="83">eMMC-D2</text>
<text x="67.9" y="81.3">eMMC-D1</text>
<text x="67.9" y="79.7">eMMC-D0</text>
<text x="67.9" y="84.7">eMMC-D3</text>
<text x="67.9" y="89.7">eMMC-D6</text>
<text x="67.9" y="88.1">eMMC-D5</text>
<text x="67.9" y="86.4">eMMC-D4</text>
<text x="66.9" y="93.1">eMMC-RST</text>
<text x="67.9" y="91.4">eMMC-D7</text>
<text x="115.8" y="101.7">SPI_SO</text>
<text x="116.3" y="98.4">SPI_CE#</text>
<text x="146" y="105.1">SPI_SCK</text>
<text x="146" y="108.5">SPI_SI</text>
</g>
<g font-size="1.5" fill="#000080">
<text x="170.1" y="15.3">U3A</text>
<text x="229.3" y="17.7">C80</text>
<text x="236.1" y="17.7">C81</text>
<text x="110.3" y="19.4">R12</text>
<text x="115.3" y="19.4">10K</text>
<text x="229.3" y="19.4">1uF</text>
<text x="236.1" y="19.4">104</text>
<text x="141.5" y="39.5">R13</text>
<text x="141.5" y="41.5">10K</text>
<text x="144.1" y="41.5">/NC</text>
<text x="229.3" y="37.8">C82</text>
<text x="229.3" y="39.5">1uF</text>
<text x="236.1" y="37.8">C83</text>
<text x="236.1" y="39.5">104</text>
<text x="147.2" y="44.5">C84</text>
<text x="147.2" y="46.2">1uF</text>
<text x="152.2" y="44.5">C85</text>
<text x="152.2" y="46.2">104</text>
<text x="157.2" y="51.2">R14</text>
<text x="157.2" y="52.9">NC</text>
<text x="162.3" y="51.2">R15</text>
<text x="162.3" y="53.2">NC</text>
<text x="15.6" y="57.9">U1C</text>
<text x="50" y="59.6">C86</text>
<text x="55" y="59.6">104 C0402</text>
<text x="170.3" y="56.9">EMMC5_0_BGA169</text>
<text x="238.7" y="56.7">U3B</text>
<text x="48.3" y="74.6">R16</text>
<text x="53.3" y="74.6">0R</text>
<text x="115.7" y="92.8">R445</text>
<text x="115.7" y="94.5">10K</text>
<text x="13.1" y="99.8">H64</text>
<text x="127.3" y="97">U15</text>
<text x="127.3" y="113.7">SPI-SST</text>
<text x="251.8" y="176.4">EMMC5_0_BGA169</text>
</g>
<g font-size="1.5" fill="#004080">
<text x="169.8" y="18.7">DAT0</text>
<text x="169.8" y="20.4">DAT1</text>
<text x="169.8" y="22.1">DAT2</text>
<text x="169.8" y="23.7">DAT3</text>
<text x="189.2" y="18.7">VCC1</text>
<text x="189.2" y="20.4">VCC2</text>
<text x="189.2" y="22.1">VCC3</text>
<text x="189.2" y="23.7">VCC4</text>
<text x="169.8" y="25.4">DAT4</text>
<text x="169.8" y="27.1">DAT5</text>
<text x="169.8" y="28.8">DAT6</text>
<text x="188" y="27.1">VCCQ1</text>
<text x="188" y="28.8">VCCQ2</text>
<text x="169.8" y="30.5">DAT7</text>
<text x="169.8" y="33.8">CMD</text>
<text x="169.8" y="35.5">CLK</text>
<text x="188" y="30.5">VCCQ3</text>
<text x="188" y="32.1">VCCQ4</text>
<text x="188" y="33.8">VCCQ5</text>
<text x="169.8" y="37.1">RFU/DATA STROBE</text>
<text x="169.8" y="38.8">RESET</text>
<text x="189.4" y="37.1">VSS1</text>
<text x="189.4" y="38.8">VSS2</text>
<text x="189.4" y="40.5">VSS3</text>
<text x="169.8" y="42.2">VDDI</text>
<text x="169.8" y="47.2">RFU/VSS4</text>
<text x="188.2" y="45.5">VSSQ1</text>
<text x="188.2" y="47.2">VSSQ2</text>
<text x="189.4" y="42.2">VSS6</text>
<text x="169.8" y="48.9">RFU/VSS5</text>
<text x="188.2" y="48.9">VSSQ3</text>
<text x="188.2" y="50.6">VSSQ4</text>
<text x="188.2" y="52.3">VSSQ5</text>
<text x="239.6" y="59.5">NC1</text>
<text x="262.5" y="59.5">NC68</text>
<text x="33.2" y="60.6">VCC-PC</text>
<text x="239.6" y="61.1">NC2</text>
<text x="239.6" y="62.8">NC3</text>
<text x="239.6" y="64.5">NC4</text>
<text x="262.5" y="61.1">NC69</text>
<text x="262.5" y="62.8">NC70</text>
<text x="262.5" y="64.5">NC71</text>
<text x="12.9" y="69">PC1/NAND-ALE/SDC2-DS/SPI0-MISO</text>
<text x="20.3" y="67.3">PC0/NAND-WE/SPI0-MOSI</text>
<text x="20.7" y="70.7">PC2/NAND-CLE/SPI0-CLK</text>
<text x="239.6" y="66.1">NC5</text>
<text x="239.6" y="67.8">NC6</text>
<text x="239.6" y="69.5">NC7</text>
<text x="239.6" y="71.2">NC8</text>
<text x="262.5" y="66.1">NC72</text>
<text x="262.5" y="67.8">NC73</text>
<text x="262.5" y="69.5">NC74</text>
<text x="262.5" y="71.2">NC75</text>
<text x="19.5" y="77.4">PC6/NAND-RB0/SDC2-CMD</text>
<text x="20.8" y="75.7">PC5/NAND-RE/SDC2-CLK</text>
<text x="21.6" y="72.4">PC3/NAND-CE1/SPI0-CS</text>
<text x="27.9" y="74">PC4/NAND-CE0</text>
<text x="239.6" y="77.9">NC12</text>
<text x="262.5" y="72.9">NC76</text>
<text x="262.5" y="74.5">NC77</text>
<text x="262.5" y="76.2">NC78</text>
<text x="262.5" y="77.9">NC79</text>
<text x="20.8" y="80.7">PC8/NAND-DQ0/SDC2-D0</text>
<text x="20.8" y="82.4">PC9/NAND-DQ1/SDC2-D1</text>
<text x="27.9" y="79.1">PC7/NAND-RB1</text>
<text x="239.6" y="79.6">NC13</text>
<text x="239.6" y="81.3">NC14</text>
<text x="239.6" y="82.9">NC15</text>
<text x="262.5" y="79.6">NC80</text>
<text x="262.5" y="81.3">NC81</text>
<text x="262.5" y="82.9">NC82</text>
<text x="19.9" y="84.1">PC10/NAND-DQ2/SDC2-D2</text>
<text x="19.9" y="85.8">PC11/NAND-DQ3/SDC2-D3</text>
<text x="19.9" y="87.4">PC12/NAND-DQ4/SDC2-D4</text>
<text x="19.9" y="89.1">PC13/NAND-DQ5/SDC2-D5</text>
<text x="239.6" y="84.6">NC16</text>
<text x="239.6" y="86.2">NC17</text>
<text x="239.6" y="87.9">NC18</text>
<text x="239.6" y="89.6">NC19</text>
<text x="256.6" y="87.9">RFU10(NC85)</text>
<text x="256.6" y="89.6">RFU11(NC86)</text>
<text x="262.5" y="84.6">NC83</text>
<text x="262.5" y="86.2">NC84</text>
<text x="18.7" y="94.2">PC16/NAND-DQS/SDC2-RST</text>
<text x="19.9" y="90.8">PC14/NAND-DQ6/SDC2-D6</text>
<text x="19.9" y="92.5">PC15/NAND-DQ7/SDC2-D7</text>
<text x="239.6" y="91.3">NC20</text>
<text x="239.6" y="93">NC21</text>
<text x="239.6" y="94.6">NC22</text>
<text x="256.6" y="91.3">RFU12(NC87)</text>
<text x="262.5" y="93">NC88</text>
<text x="262.5" y="94.6">NC89</text>
<text x="128.1" y="99.7">CE#</text>
<text x="136.6" y="99.7">VDD</text>
<text x="239.6" y="96.3">NC23</text>
<text x="239.6" y="98">NC24</text>
<text x="239.6" y="99.7">NC25</text>
<text x="239.6" y="101.4">NC26</text>
<text x="262.5" y="96.3">NC90</text>
<text x="262.5" y="98">NC91</text>
<text x="262.5" y="99.7">NC92</text>
<text x="262.5" y="101.4">NC93</text>
<text x="128.1" y="103">SO</text>
<text x="128.1" y="106.4">WP#</text>
<text x="134.7" y="103">HOLD#</text>
<text x="136.7" y="106.4">SCK</text>
<text x="239.6" y="103">NC27</text>
<text x="262.5" y="103">NC94</text>
<text x="262.5" y="104.7">NC95</text>
<text x="262.5" y="106.4">NC96</text>
<text x="128.1" y="109.7">VSS</text>
<text x="138.4" y="109.7">SI</text>
<text x="239.6" y="109.7">NC31</text>
<text x="239.6" y="111.4">NC32</text>
<text x="239.6" y="113.1">NC33</text>
<text x="261.6" y="113.1">NC100</text>
<text x="262.5" y="108">NC97</text>
<text x="262.5" y="109.7">NC98</text>
<text x="262.5" y="111.4">NC99</text>
<text x="239.6" y="114.8">NC34</text>
<text x="239.6" y="116.4">NC35</text>
<text x="239.6" y="118.1">NC36</text>
<text x="239.6" y="119.8">NC37</text>
<text x="261.6" y="114.8">NC101</text>
<text x="261.6" y="116.4">NC102</text>
<text x="261.6" y="118.1">NC103</text>
<text x="261.6" y="119.8">NC104</text>
<text x="239.6" y="121.5">NC38</text>
<text x="239.6" y="123.2">NC39</text>
<text x="239.6" y="124.8">NC40</text>
<text x="261.6" y="121.5">NC105</text>
<text x="261.6" y="123.2">NC106</text>
<text x="261.6" y="124.8">NC107</text>
<text x="239.6" y="126.5">NC41</text>
<text x="239.6" y="129.9">NC43</text>
<text x="239.6" y="131.5">NC44</text>
<text x="261.6" y="128.2">NC109</text>
<text x="261.6" y="129.9">NC110</text>
<text x="261.6" y="131.5">NC111</text>
<text x="239.6" y="133.2">NC45</text>
<text x="239.6" y="134.9">NC46</text>
<text x="239.6" y="136.5">NC47</text>
<text x="261.6" y="133.2">NC112</text>
<text x="261.6" y="134.9">NC113</text>
<text x="261.6" y="136.5">NC114</text>
<text x="239.6" y="138.2">NC48</text>
<text x="239.6" y="139.9">NC49</text>
<text x="239.6" y="141.6">NC50</text>
<text x="239.6" y="143.3">NC51</text>
<text x="261.6" y="138.2">NC115</text>
<text x="261.6" y="139.9">NC116</text>
<text x="261.6" y="141.6">NC117</text>
<text x="261.6" y="143.3">NC118</text>
<text x="239.6" y="144.9">RFU3(NC52)</text>
<text x="239.6" y="146.6">RFU4(NC53)</text>
<text x="239.6" y="148.3">RFU5(NC54)</text>
<text x="239.6" y="150">RFU6(NC55)</text>
<text x="255.8" y="148.3">RFU13(NC121)</text>
<text x="261.6" y="144.9">NC119</text>
<text x="261.6" y="146.6">NC120</text>
<text x="261.6" y="150">NC122</text>
<text x="239.6" y="151.7">NC56</text>
<text x="239.6" y="153.3">NC57</text>
<text x="239.6" y="155">NC58</text>
<text x="255.8" y="153.3">RFU14(NC124)</text>
<text x="261.6" y="151.7">NC123</text>
<text x="261.6" y="155">NC125</text>
<text x="239.6" y="156.7">RFU7(NC59)</text>
<text x="239.6" y="158.3">NC60</text>
<text x="239.6" y="160">NC61</text>
<text x="239.6" y="161.7">NC62</text>
<text x="261.6" y="156.7">NC126</text>
<text x="261.6" y="158.3">NC127</text>
<text x="261.6" y="160">NC128</text>
<text x="261.6" y="161.7">NC129</text>
<text x="239.6" y="163.4">NC63</text>
<text x="239.6" y="165.1">NC64</text>
<text x="239.6" y="166.7">RFU8(NC65)</text>
<text x="261.6" y="163.4">NC130</text>
<text x="261.6" y="165.1">NC131</text>
<text x="261.6" y="166.7">NC132</text>
<text x="239.6" y="168.4">RFU9(NC66)</text>
<text x="239.6" y="170.1">NC67</text>
<text x="261.6" y="168.4">NC133</text>
<text x="261.6" y="170.1">NC134</text>
<text x="261.6" y="171.8">NC135</text>
<text x="261.6" y="173.5">NC136</text>
</g>
<g font-size="1.5" fill="#00f">
<text x="235.4" y="71.7">H1</text>
<text x="235.4" y="73.4">H2</text>
<text x="235.4" y="75">H7</text>
<text x="235.4" y="103.5">K1</text>
<text x="235.4" y="105.2">K3</text>
<text x="235.4" y="106.9">K5</text>
<text x="268.9" y="125.3">Y1</text>
<text x="235.4" y="127">L4</text>
</g>
<text font-size="1.5" fill="#008000" x="115.7" y="96.1">R0402</text>
<g font-size="1.2">
<text x="35.4" y="7.5">5</text>
<text x="90.1" y="7.5">4</text>
<text x="144.9" y="7.5">3</text>
<text x="199.6" y="7.5">2</text>
<text x="254.4" y="7.5">1</text>
<text x="6.8" y="33.1">D</text>
<text x="282.2" y="33.1">D</text>
<text x="6.8" y="81.2">C</text>
<text x="282.2" y="81.2">C</text>
<text x="6.8" y="129.4">B</text>
<text x="282.2" y="129.4">B</text>
<text x="6.8" y="177.5">A</text>
<text x="282.2" y="177.5">A</text>
<text x="35.4" y="201.8">5</text>
<text x="90.1" y="201.8">4</text>
<text x="144.9" y="201.8">3</text>
<text x="199.6" y="201.8">2</text>
<text x="254.4" y="201.8">1</text>
</g>
</svg>
